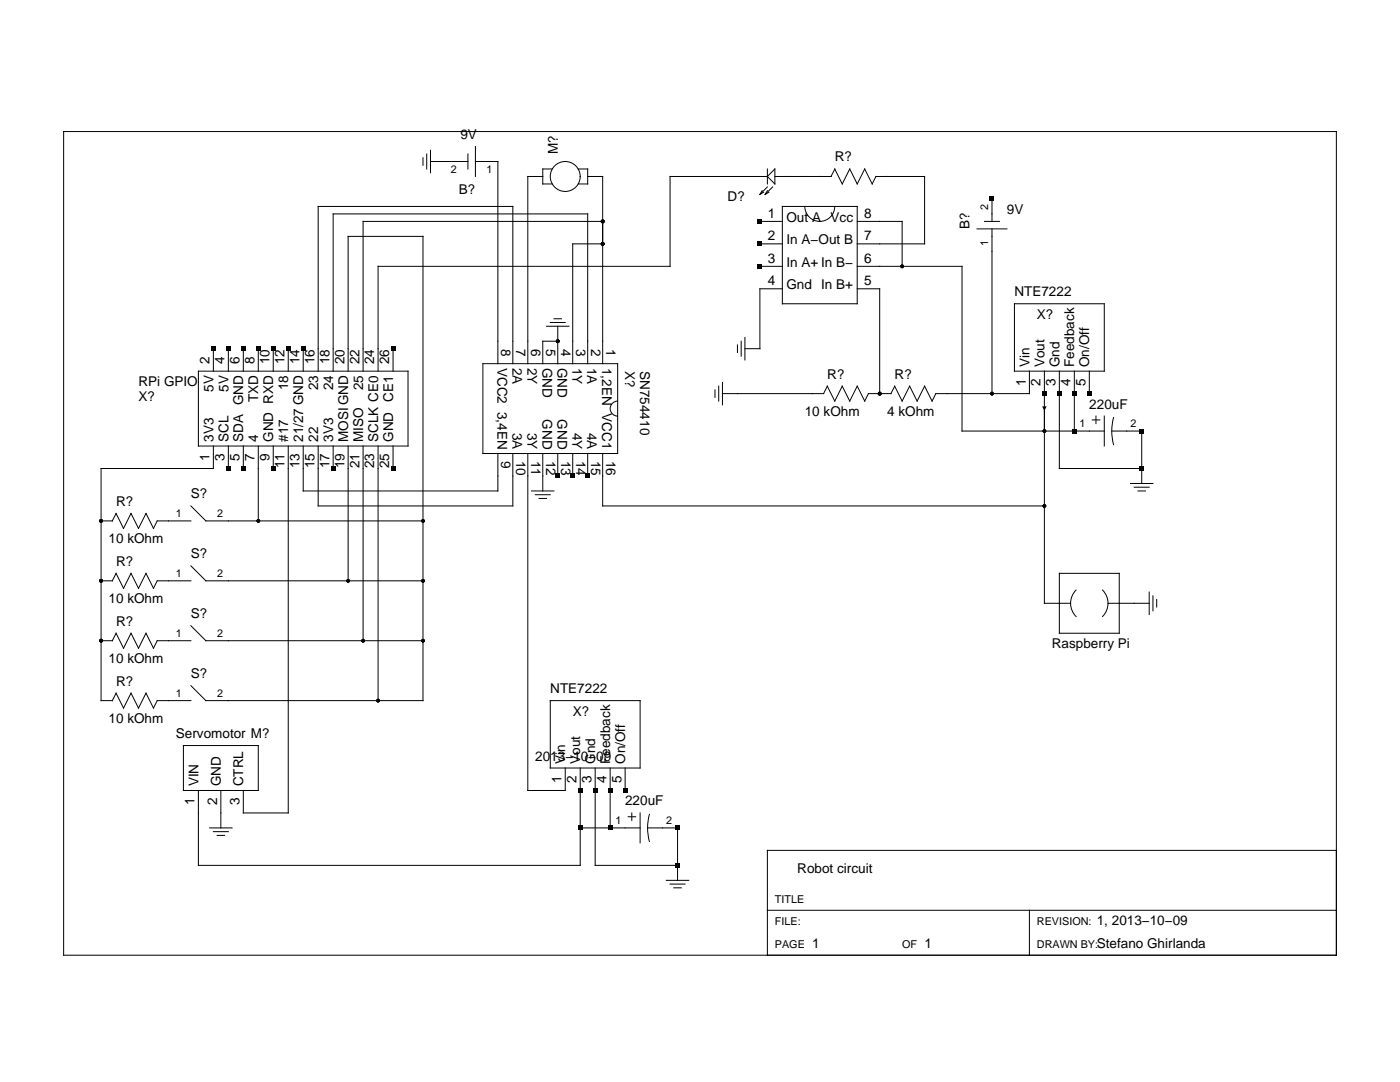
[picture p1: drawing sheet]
<svg xmlns="http://www.w3.org/2000/svg" width="279mm" height="216mm" viewBox="0 0 279 216" stroke-linecap="round" stroke-linejoin="round" font-family="sans-serif">
<g fill="none" stroke="#000" stroke-width=".2">
<path d="M12.7 26.2h254v164.4h-254zM84.4 31.5v1.5M85.2 30.7v3M85.9 32.2h7.5M85.9 30v4.5M93.4 30.7v3M94.9 32.2h4.5v40.4M94.9 29.2v6M108.3 35.2h-3v37.4M110.2 33.7h-1.9v3h1.9M115.4 33.7h1.9v3h-1.9M117.3 35.2h3v37.4"/>
<path d="M152.1 38.1l-.4 .7M152.4 38.4l-.7 .4M153.1 33.7v3M153.1 35.2h-19.4v17.9h-58.2v21M153.1 38.1l-.4 .7M153.1 37.3l-1.4 1.5M153.4 38.4l-.7 .4M154.2 37.3l-1.5 1.5M154.6 35.2h11.3M154.6 33.7v3l-1.5-1.5zM165.8 35.2l.8-1.5 1.5 3 1.5-3 1.5 3 1.5-3 1.5 3 .7-1.5h9.7v13.5h-13.4M198 39.7v4.5"/>
<path d="M120.3 44.2h-47.8v29.9M120.3 48.7h-6v23.9M151.7 44.2h4.4M151.7 48.7h4.4M151.7 53.1h4.4M156.1 41.2h15v19.4h-15zM156.1 57.6h-4.4v12h-3M160.6 41.2a2.99 2.99 0 0 0 3 3 2.99 2.99 0 0 0 3-3M171.1 53.1h20.9v32.9h28.4M171.1 44.2h8.9v8.9M171.1 57.6h4.5v20.9M195 45.7h6"/>
<path d="M196.5 44.2h3M198 45.7v32.8M39.6 74.1h41.8v14.9h-41.8zM42.6 69.6v4.5M45.6 69.6v4.5M48.6 69.6v4.5M51.5 69.6v4.5M54.5 69.6v4.5M57.5 69.6v4.5M60.5 69.6v4.5M69.5 74.1v-26.9h14.9v92.6h-43.3l-3-3M78.4 69.6v4.5"/>
<path d="M96.4 72.6h26.9v17.9h-26.9zM102.3 72.6v-31.4h-38.8v32.9M109.1 65.1h4.5M109.8 64.3h3M110.6 63.6h1.5M111.3 65.1v7.5M111.3 68.1h-3v4.5M117.3 72.6v-29.9h-50.8v31.4M142.7 77.8v1.5M143.4 77v3M144.2 78.5h20.2M144.2 76.3v4.5"/>
<path d="M147.2 68.8v1.5M147.9 68.1v3M148.7 67.3v4.5M202.5 60.6h17.9v13.5h-17.9zM205.4 74.1v4.4h-18.6l-.8 1.5-1.5-3-1.5 3-1.5-3-1.5 3-1.5-3-.7 1.5h-4.5l-.7 1.5-1.5-3-1.5 3-1.5-3-1.5 3-1.5-3-.7 1.5M208.4 74.1v46.3h5.3M211.4 74.1v19.4h16.5M214.4 74.1v11.9M217.4 74.1v4.4M42.6 89v4.5h-22.4v46.3h2.2M45.6 89v4.5M48.6 89v4.5"/>
<path d="M51.5 89v14.9M54.5 89v4.5M57.5 89v73.2h-8.9v-4.5M60.5 89v9h38.9v-7.5M63.5 89v12h38.8v-10.5M66.5 89v4.5M69.5 89v26.9M72.5 89v38.8M75.5 89v50.8M78.4 89v4.5M105.3 90.5v67.2h7.5v-4.5M106.1 98h4.5"/>
<path d="M106.8 98.7h3M107.6 99.5h1.5M108.3 90.5v7.5M111.3 90.5v4.5M114.3 90.5v4.5M117.3 90.5v4.5M120.3 90.5v10.5h88.1M123.3 80a1.49 1.49 0 0 0-1.5 1.5 1.49 1.49 0 0 0 1.5 1.5M218 83.8h1.5M218.7 83v1.5M220.4 83v6M221.9 86h6v10.5"/>
<path d="M222.2 83.3a10.5 10.5 0 0 0 0 5.4M225.6 96.5h4.5M226.4 97.2h2.9M227.1 98h1.5M20.2 115.9h2.2M20.2 103.9h2.2M22.4 115.9l.8-1.5 1.5 3 1.4-3 1.5 3 1.5-3 1.5 3 .8-1.5h6.7M22.4 103.9l.8-1.5 1.5 3 1.4-3 1.5 3 1.5-3 1.5 3 .8-1.5h6.7M38.1 112.9l3 3h43.3M38.1 101l3 2.9h43.3M211.4 114.4h12v12h-12zM214.8 117.7a3.7 3.7 0 0 0 0 5.3"/>
<path d="M220 117.7a3.7 3.7 0 0 1 0 5.3M229.3 118.1v4.5M230.1 118.9v3M230.8 119.6v1.5M20.2 127.8h2.2M22.4 139.8l.8-1.5 1.5 3 1.4-3 1.5 3 1.5-3 1.5 3 .8-1.5h6.7M22.4 127.8l.8-1.4 1.5 2.9 1.4-2.9 1.5 2.9 1.5-2.9 1.5 2.9 .8-1.5h6.7M38.1 124.9l3 2.9h43.3M109.8 139.8h17.9v13.4h-17.9zM221.1 120.4h8.2M36.6 148.8h14.9v8.9h-14.9zM44.1 157.7v7.5"/>
<path d="M115.8 153.2v19.5h-76.2v-15M118.8 153.2v19.5h16.4M121.8 153.2v12M124.8 153.2v4.5M41.8 165.2h4.5M42.6 165.9h3M43.3 166.7h1.5M115.8 165.2h11.9M125.4 163h1.5M126.1 162.2v1.5M127.7 162.2v6M129.2 165.2h6v10.5"/>
<path d="M129.6 162.5a10.5 10.5 0 0 0 0 5.4M133 175.7h4.5M133.7 176.4h3M134.5 177.2h1.5M266.7 169.7h-113.6v20.9M153.1 181.6h113.6M205.4 181.6v9"/>
<circle cx="112.8" cy="35.2" r="2.99"/>
</g>
<g fill="#000">
<path d="M197.5 39.2h.9v.9h-.9zM151.2 43.7h.9v.9h-.9zM151.2 48.2h.9v.9h-.9zM151.2 52.7h.9v.9h-.9zM42.1 69.1h.9v.9h-.9zM45.1 69.1h.9v.9h-.9zM48.1 69.1h.9v.9h-.9zM51.1 69.1h.9v.9h-.9zM54.1 69.1h.9v.9h-.9zM57.1 69.1h.9v.9h-.9zM60.1 69.1h.9v.9h-.9zM78 69.1h.9v.9h-.9z"/>
<path d="M208 78.1h.9v.9h-.9zM211 78.1h.9v.9h-.9zM214 78.1h.9v.9h-.9zM216.9 78.1h.9v.9h-.9zM45.1 93h.9v.9h-.9zM48.1 93h.9v.9h-.9zM54.1 93h.9v.9h-.9zM66 93h.9v.9h-.9zM78 93h.9v.9h-.9zM110.9 94.5h.9v.9h-.9zM113.9 94.5h.8v.9h-.8zM116.8 94.5h.9v.9h-.9z"/>
<path d="M208 81.1h.9l-.5 .9zM214 85.6h.9v.9h-.9zM227.4 93h.9v.9h-.9zM227.4 85.6h.9v.9h-.9zM115.3 157.3h.9v.9h-.9zM118.3 157.3h.9v.9h-.9zM121.3 157.3h.9v.9h-.9zM124.3 157.3h.9v.9h-.9zM115.3 164.8h.9v.8h-.9zM121.3 164.8h.9v.8h-.9zM134.8 172.2h.9v.9h-.9zM134.8 164.8h.9v.8h-.9z"/>
<circle cx="120.3" cy="44.2" r=".37"/>
<circle cx="120.3" cy="48.7" r=".37"/>
<circle cx="180" cy="53.1" r=".37"/>
<circle cx="111.3" cy="68.1" r=".37"/>
<circle cx="175.6" cy="78.5" r=".37"/>
<circle cx="198" cy="78.5" r=".37"/>
<circle cx="208.4" cy="86" r=".37"/>
<circle cx="20.2" cy="103.9" r=".37"/>
<circle cx="20.2" cy="115.9" r=".37"/>
<circle cx="51.5" cy="103.9" r=".37"/>
<circle cx="69.5" cy="115.9" r=".37"/>
<circle cx="84.4" cy="103.9" r=".37"/>
<circle cx="84.4" cy="115.9" r=".37"/>
<circle cx="208.4" cy="101" r=".37"/>
<circle cx="20.2" cy="127.8" r=".37"/>
<circle cx="72.5" cy="127.8" r=".37"/>
<circle cx="75.5" cy="139.8" r=".37"/>
<circle cx="84.4" cy="127.8" r=".37"/>
</g>
<g font-size="2.7">
<text x="91.9" y="27.7">9V</text>
<text x="111.3" y="30.7" transform="rotate(-90 111.3 30.7)">M?</text>
<text x="166.6" y="32.2">R?</text>
<text x="91.6" y="38.7">B?</text>
<text x="145.2" y="40.2">D?</text>
<text x="153.2" y="43.5">1</text>
<text x="153.2" y="48">2</text>
<text x="157" y="44.3">Out A</text>
<text x="165.8" y="44.3">Vcc</text>
<text x="172.5" y="43.5">8</text>
<text x="172.5" y="48">7</text>
<text x="193.5" y="45.7" transform="rotate(-90 193.5 45.7)">B?</text>
<text x="201" y="42.7">9V</text>
<text x="153.2" y="52.5">3</text>
<text x="157" y="48.7">In A−Out B</text>
<text x="157" y="53.2">In A+ In B−</text>
<text x="172.5" y="52.5">6</text>
<text x="153.2" y="57">4</text>
<text x="157" y="57.7">Gnd In B+</text>
<text x="172.5" y="57">5</text>
<text x="202.5" y="59.1">NTE7222</text>
<text x="206.9" y="63.6">X?</text>
<text x="100" y="69.6" transform="rotate(90 100 69.6)">8</text>
<text x="103" y="69.6" transform="rotate(90 103 69.6)">7</text>
<text x="106" y="69.6" transform="rotate(90 106 69.6)">6</text>
<text x="109" y="69.6" transform="rotate(90 109 69.6)">5</text>
<text x="112" y="69.6" transform="rotate(90 112 69.6)">4</text>
<text x="115" y="69.6" transform="rotate(90 115 69.6)">3</text>
<text x="118" y="69.6" transform="rotate(90 118 69.6)">2</text>
<text x="120.9" y="69.6" transform="rotate(90 120.9 69.6)">1</text>
<text x="27.6" y="77">RPi GPIO</text>
<text x="41.8" y="72.6" transform="rotate(-90 41.8 72.6)">2</text>
<text x="44.8" y="72.6" transform="rotate(-90 44.8 72.6)">4</text>
<text x="47.8" y="72.6" transform="rotate(-90 47.8 72.6)">6</text>
<text x="50.8" y="72.6" transform="rotate(-90 50.8 72.6)">8</text>
<text x="53.8" y="72.6" transform="rotate(-90 53.8 72.6)">10</text>
<text x="56.8" y="72.6" transform="rotate(-90 56.8 72.6)">12</text>
<text x="57.5" y="77.9" transform="rotate(-90 57.5 77.9)">18</text>
<text x="59.8" y="72.6" transform="rotate(-90 59.8 72.6)">14</text>
<text x="62.8" y="72.6" transform="rotate(-90 62.8 72.6)">16</text>
<text x="63.5" y="77.9" transform="rotate(-90 63.5 77.9)">23</text>
<text x="65.7" y="72.6" transform="rotate(-90 65.7 72.6)">18</text>
<text x="66.5" y="77.9" transform="rotate(-90 66.5 77.9)">24</text>
<text x="68.7" y="72.6" transform="rotate(-90 68.7 72.6)">20</text>
<text x="71.7" y="72.6" transform="rotate(-90 71.7 72.6)">22</text>
<text x="72.5" y="77.9" transform="rotate(-90 72.5 77.9)">25</text>
<text x="74.7" y="72.6" transform="rotate(-90 74.7 72.6)">24</text>
<text x="77.7" y="72.6" transform="rotate(-90 77.7 72.6)">26</text>
<text x="99.3" y="73.4" transform="rotate(90 99.3 73.4)">VCC2</text>
<text x="102.3" y="73.4" transform="rotate(90 102.3 73.4)">2A</text>
<text x="105.3" y="73.4" transform="rotate(90 105.3 73.4)">2Y</text>
<text x="108.2" y="73.4" transform="rotate(90 108.2 73.4)">GND</text>
<text x="111.2" y="73.4" transform="rotate(90 111.2 73.4)">GND</text>
<text x="114.2" y="73.4" transform="rotate(90 114.2 73.4)">1Y</text>
<text x="117.2" y="73.4" transform="rotate(90 117.2 73.4)">1A</text>
<text x="120.2" y="73.4" transform="rotate(90 120.2 73.4)">1,2EN VCC1</text>
<text x="124.8" y="74.1" transform="rotate(90 124.8 74.1)">X?</text>
<text x="127.7" y="74.1" transform="rotate(90 127.7 74.1)">SN754410</text>
<text x="165.1" y="75.6">R?</text>
<text x="178.5" y="75.6">R?</text>
<text x="204.7" y="77" transform="rotate(-90 204.7 77)">1</text>
<text x="205.4" y="73.2" transform="rotate(-90 205.4 73.2)">Vin</text>
<text x="207.7" y="77" transform="rotate(-90 207.7 77)">2</text>
<text x="208.4" y="73.2" transform="rotate(-90 208.4 73.2)">Vout</text>
<text x="210.7" y="77" transform="rotate(-90 210.7 77)">3</text>
<text x="211.4" y="73.2" transform="rotate(-90 211.4 73.2)">Gnd</text>
<text x="213.7" y="77" transform="rotate(-90 213.7 77)">4</text>
<text x="214.4" y="73.2" transform="rotate(-90 214.4 73.2)">Feedback</text>
<text x="216.6" y="77" transform="rotate(-90 216.6 77)">5</text>
<text x="217.4" y="73.2" transform="rotate(-90 217.4 73.2)">On/Off</text>
<text x="27.6" y="80">X?</text>
<text x="42.6" y="78.2" transform="rotate(-90 42.6 78.2)">5V</text>
<text x="45.6" y="78.2" transform="rotate(-90 45.6 78.2)">5V</text>
<text x="51.5" y="80.3" transform="rotate(-90 51.5 80.3)">TXD</text>
<text x="78.4" y="80.1" transform="rotate(-90 78.4 80.1)">CE1</text>
<text x="99.3" y="82.2" transform="rotate(90 99.3 82.2)">3,4EN</text>
<text x="108.2" y="83.7" transform="rotate(90 108.2 83.7)">GND</text>
<text x="111.2" y="83.7" transform="rotate(90 111.2 83.7)">GND</text>
<text x="160.6" y="83">10 kOhm</text>
<text x="177.1" y="83">4 kOhm</text>
<text x="217.4" y="81.5">220uF</text>
<text x="42.6" y="88.2" transform="rotate(-90 42.6 88.2)">3V3</text>
<text x="45.6" y="88.2" transform="rotate(-90 45.6 88.2)">SCL</text>
<text x="48.6" y="88.2" transform="rotate(-90 48.6 88.2)">SDA GND</text>
<text x="51.5" y="88.2" transform="rotate(-90 51.5 88.2)">4</text>
<text x="54.5" y="88.2" transform="rotate(-90 54.5 88.2)">GND RXD</text>
<text x="57.5" y="88.2" transform="rotate(-90 57.5 88.2)">#17</text>
<text x="60.5" y="88.2" transform="rotate(-90 60.5 88.2)">21/27 GND</text>
<text x="63.5" y="88.2" transform="rotate(-90 63.5 88.2)">22</text>
<text x="66.5" y="88.2" transform="rotate(-90 66.5 88.2)">3V3</text>
<text x="69.5" y="88.2" transform="rotate(-90 69.5 88.2)">MOSIGND</text>
<text x="72.5" y="88.2" transform="rotate(-90 72.5 88.2)">MISO</text>
<text x="75.5" y="88.2" transform="rotate(-90 75.5 88.2)">SCLK CE0</text>
<text x="78.4" y="88.2" transform="rotate(-90 78.4 88.2)">GND</text>
<text x="102.3" y="86.4" transform="rotate(90 102.3 86.4)">3A</text>
<text x="105.3" y="86.4" transform="rotate(90 105.3 86.4)">3Y</text>
<text x="114.2" y="86.4" transform="rotate(90 114.2 86.4)">4Y</text>
<text x="117.2" y="86.4" transform="rotate(90 117.2 86.4)">4A</text>
<text x="41.8" y="91.9" transform="rotate(-90 41.8 91.9)">1</text>
<text x="44.8" y="91.9" transform="rotate(-90 44.8 91.9)">3</text>
<text x="47.8" y="91.9" transform="rotate(-90 47.8 91.9)">5</text>
<text x="50.8" y="91.9" transform="rotate(-90 50.8 91.9)">7</text>
<text x="53.8" y="91.9" transform="rotate(-90 53.8 91.9)">9</text>
<text x="56.8" y="93.4" transform="rotate(-90 56.8 93.4)">11</text>
<text x="59.8" y="93.4" transform="rotate(-90 59.8 93.4)">13</text>
<text x="62.8" y="93.4" transform="rotate(-90 62.8 93.4)">15</text>
<text x="65.7" y="93.4" transform="rotate(-90 65.7 93.4)">17</text>
<text x="68.7" y="93.4" transform="rotate(-90 68.7 93.4)">19</text>
<text x="71.7" y="93.4" transform="rotate(-90 71.7 93.4)">21</text>
<text x="74.7" y="93.4" transform="rotate(-90 74.7 93.4)">23</text>
<text x="77.7" y="93.4" transform="rotate(-90 77.7 93.4)">25</text>
<text x="100" y="91.9" transform="rotate(90 100 91.9)">9</text>
<text x="103" y="91.9" transform="rotate(90 103 91.9)">10</text>
<text x="106" y="91.9" transform="rotate(90 106 91.9)">11</text>
<text x="109" y="91.9" transform="rotate(90 109 91.9)">12</text>
<text x="112" y="91.9" transform="rotate(90 112 91.9)">13</text>
<text x="115" y="91.9" transform="rotate(90 115 91.9)">14</text>
<text x="118" y="91.9" transform="rotate(90 118 91.9)">15</text>
<text x="120.9" y="91.9" transform="rotate(90 120.9 91.9)">16</text>
<text x="23.2" y="101">R?</text>
<text x="38.1" y="99.5">S?</text>
<text x="21.7" y="108.4">10 kOhm</text>
<text x="23.2" y="112.9">R?</text>
<text x="38.1" y="111.4">S?</text>
<text x="21.7" y="120.4">10 kOhm</text>
<text x="23.2" y="124.9">R?</text>
<text x="38.1" y="123.4">S?</text>
<text x="209.9" y="129.3">Raspberry Pi</text>
<text x="21.7" y="132.3">10 kOhm</text>
<text x="23.2" y="136.8">R?</text>
<text x="38.1" y="135.3">S?</text>
<text x="109.8" y="138.3">NTE7222</text>
<text x="114.3" y="142.8">X?</text>
<text x="21.7" y="144.3">10 kOhm</text>
<text x="35.1" y="147.3">Servomotor M?</text>
<text x="106.8" y="151.8">2013−10−09</text>
<text x="112.8" y="152.4" transform="rotate(-90 112.8 152.4)">Vin</text>
<text x="115.8" y="152.4" transform="rotate(-90 115.8 152.4)">Vout</text>
<text x="118.8" y="152.4" transform="rotate(-90 118.8 152.4)">Gnd</text>
<text x="121.8" y="152.4" transform="rotate(-90 121.8 152.4)">Feedback</text>
<text x="124.8" y="152.4" transform="rotate(-90 124.8 152.4)">On/Off</text>
<text x="38.8" y="160.7" transform="rotate(-90 38.8 160.7)">1</text>
<text x="39.6" y="156.9" transform="rotate(-90 39.6 156.9)">VIN</text>
<text x="43.3" y="160.7" transform="rotate(-90 43.3 160.7)">2</text>
<text x="44.1" y="156.9" transform="rotate(-90 44.1 156.9)">GND</text>
<text x="47.8" y="160.7" transform="rotate(-90 47.8 160.7)">3</text>
<text x="48.6" y="156.9" transform="rotate(-90 48.6 156.9)">CTRL</text>
<text x="112.1" y="156.2" transform="rotate(-90 112.1 156.2)">1</text>
<text x="115" y="156.2" transform="rotate(-90 115 156.2)">2</text>
<text x="118" y="156.2" transform="rotate(-90 118 156.2)">3</text>
<text x="121" y="156.2" transform="rotate(-90 121 156.2)">4</text>
<text x="124" y="156.2" transform="rotate(-90 124 156.2)">5</text>
<text x="124.8" y="160.7">220uF</text>
<text x="159.1" y="174.2">Robot circuit</text>
<text x="218.9" y="184.6">1, 2013−10−09</text>
<text x="162.1" y="189.1">1</text>
<text x="184.5" y="189.1">1</text>
<text x="218.9" y="189.1">Stefano Ghirlanda</text>
</g>
<g font-size="2.2">
<text x="89.9" y="34.5">2</text>
<text x="97.1" y="34.5">1</text>
<text x="197.2" y="41.9" transform="rotate(-90 197.2 41.9)">2</text>
<text x="197.2" y="49.1" transform="rotate(-90 197.2 49.1)">1</text>
<text x="215.4" y="85.3">1</text>
<text x="225.6" y="85.3">2</text>
<text x="35.1" y="103.2">1</text>
<text x="43.3" y="103.2">2</text>
<text x="35.1" y="115.1">1</text>
<text x="43.3" y="115.1">2</text>
<text x="35.1" y="127.1">1</text>
<text x="43.3" y="127.1">2</text>
<text x="35.1" y="139.1">1</text>
<text x="43.3" y="139.1">2</text>
<text x="122.8" y="164.5">1</text>
<text x="133" y="164.5">2</text>
<text x="154.6" y="184.6">FILE:</text>
<text x="154.6" y="180.1">TITLE</text>
<text x="206.9" y="184.6">REVISION:</text>
<text x="154.6" y="189.1">PAGE</text>
<text x="180" y="189.1">OF</text>
<text x="206.9" y="189.1">DRAWN BY:</text>
</g>
</svg>
